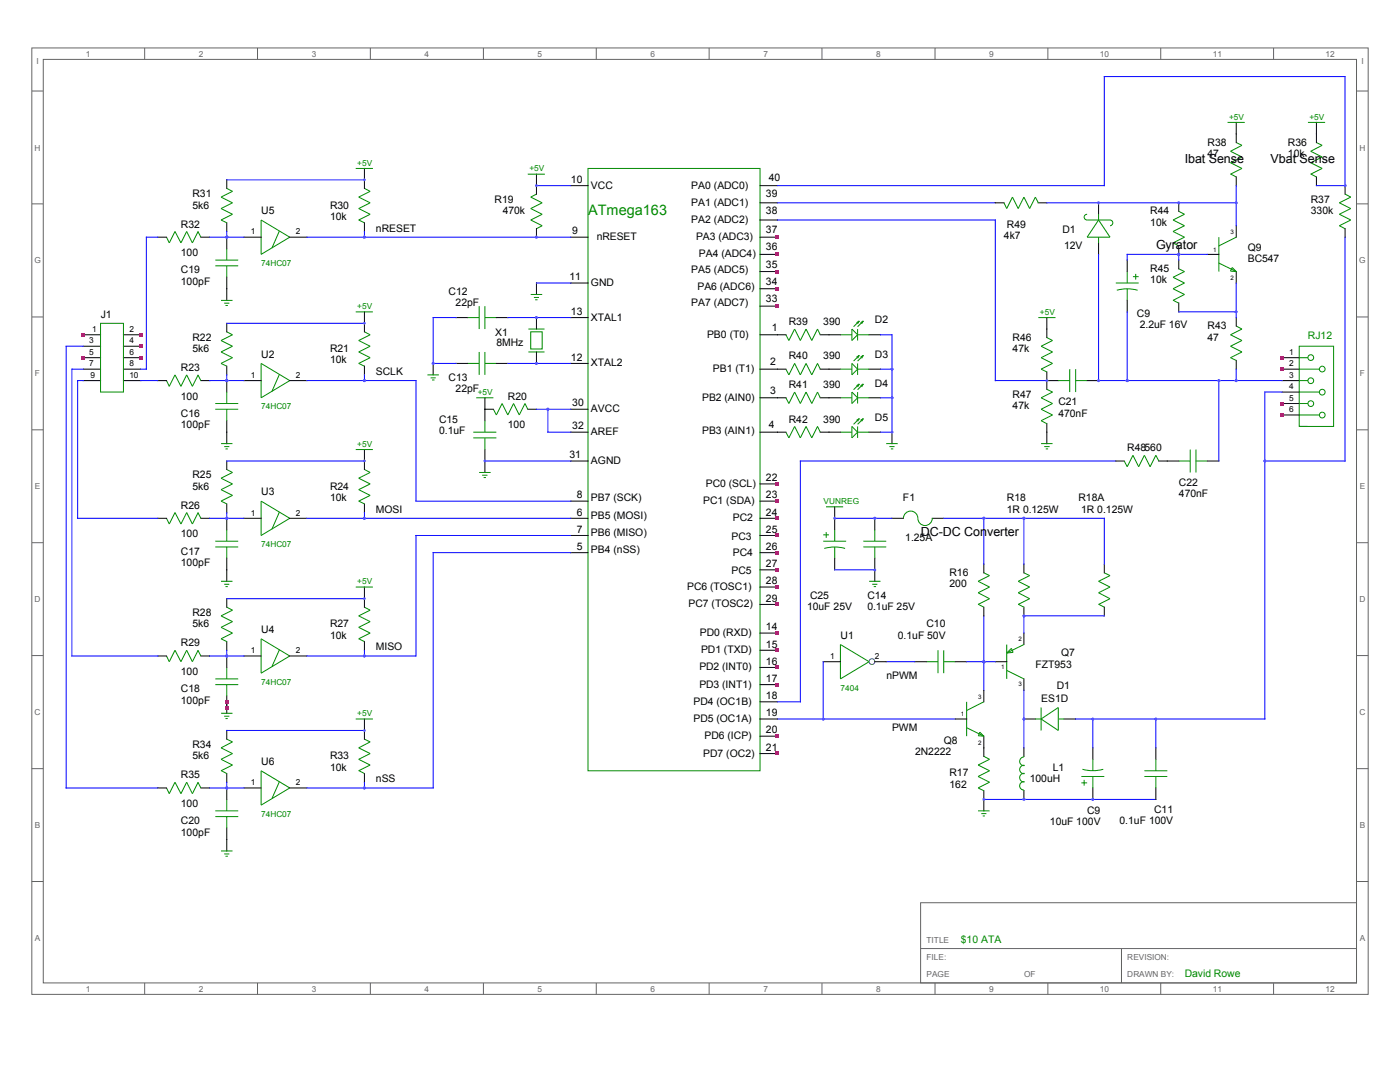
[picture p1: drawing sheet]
<svg xmlns="http://www.w3.org/2000/svg" width="279mm" height="216mm" viewBox="0 0 279 216" stroke-linecap="round" stroke-linejoin="round" font-family="sans-serif">
<g fill="none" stroke="#656565" stroke-width=".2">
<path d="M6.3 9.6h266.7v188.8h-266.7zM6.3 18.2h2.3M8.6 11.9h262.1v184.2h-262.1zM28.9 9.6v2.3M51.4 9.6v2.3M73.9 9.6v2.3M96.5 9.6v2.3M119 9.6v2.3M141.5 9.6v2.3M164 9.6v2.3M186.6 9.6v2.3M209.1 9.6v2.3"/>
<path d="M231.6 9.6v2.3M254.2 9.6v2.3M270.7 18.2h2.3M6.3 40.7h2.3M270.7 40.7h2.3M6.3 63.2h2.3M270.7 63.2h2.3M6.3 85.8h2.3M270.7 85.8h2.3M6.3 108.3h2.3M270.7 108.3h2.3M6.3 130.8h2.3"/>
<path d="M270.7 130.8h2.3M6.3 153.4h2.3M270.7 153.4h2.3M6.3 175.9h2.3M270.7 175.9h2.3M28.9 196.1v2.3M51.4 196.1v2.3M73.9 196.1v2.3M96.5 196.1v2.3M119 196.1v2.3M141.5 196.1v2.3M164 196.1v2.3"/>
<path d="M183.7 180.1h87v16h-87zM183.7 189.3h87M186.6 196.1v2.3M209.1 196.1v2.3M223.8 189.3v6.8M231.6 196.1v2.3M254.2 196.1v2.3"/>
</g>
<g fill="none" stroke="#008b00" stroke-width=".2">
<path d="M45.3 37.6l1.1 .6-2.3 1.1 2.3 1.2-2.3 1.1 2.3 1.2-2.3 1.1 1.2 .5M71 33.6h3.4M72.7 37.6l1.2 .6-2.3 1.1 2.3 1.2-2.3 1.1 2.3 1.2-2.3 1.1 1.1 .5M105.3 34.8h3.5M107.1 38.7l-1.2 .6 2.3 1.2-2.3 1.1 2.3 1.2-2.3 1.1 2.3 1.1-1.1 .6M117.3 33.6h34.4v120.2h-34.4zM245 24.4h3.4M245.6 34.7l1.1 .6M246.7 28.4l1.2 .6-2.3 1.2 2.3 1.1-2.3 1.2 2.3 1.1-2.3 1.2M261 24.4h3.5M261.6 34.7l1.1 .6M262.7 28.4l1.2 .6-2.3 1.2 2.3 1.1-2.3 1.2 2.3 1.1-2.3 1.2"/>
<path d="M268.4 38.7l1.2 .6-2.3 1.2 2.3 1.1-2.3 1.2 2.3 1.1-2.3 1.1 1.1 .6M33.2 47.3l.6 1.2 1.1-2.3 1.2 2.3 1.2-2.3 1.1 2.3 1.1-2.3 .6 1.1M43 51.9h4.5M43 53h4.5M44.1 59.9h2.3M45.3 49.6v2.3M45.3 53v2.3M52.1 43.9l5.7 3.4-5.7 3.5zM55.8 46.1l-1.5 3.4M105.9 58.8h2.3M106.6 59.4h1M106.8 59.8h.5"/>
<path d="M200.4 40.5l.5 1.1 1.2-2.3 1.1 2.3 1.1-2.3 1.2 2.3 1.1-2.3 .6 1.2M217 42.8a.57 .57 0 0 0-.6 .5 .57 .57 0 0 0 .6 .6h4.5a.57 .57 0 0 1 .6 .6 .57 .57 0 0 1-.6 .5M219.2 43.9l2.3 3.4h-4.5zM219.2 42.8v1.1M219.2 47.3v1.2M222.7 56.5h4.5M222.9 57.9l1.8-.3 2.3 .3M225 54.2v2.3M225 57.6v2.3M226.1 55.2h1.1M226.7 54.7v1.1M235.2 42.2l1.2 .6-2.3 1.1 2.3 1.1-2.3 1.2 2.3 1.1-2.3 1.2 1.1 .6"/>
<path d="M235.2 53.6l1.2 .6-2.3 1.1 2.3 1.2-2.3 1.1 2.3 1.2-2.3 1.1 1.1 .6M243.2 47.3v6.9M243.2 52.5l3.5 1.7M245.9 53.4l.8 .8-1.1-.1zM246.7 47.3l-3.5 1.8M20.1 64.5h4.5v13.7h-4.5zM33.2 75.9l.6 1.2 1.1-2.3 1.2 2.3 1.2-2.3 1.1 2.3 1.1-2.3 .6 1.1M44.7 60.5h1.1M45 61h.5M45.3 66.2l1.1 .6-2.3 1.1 2.3 1.2-2.3 1.1 2.3 1.2-2.3 1.1 1.2 .6M45.3 78.2v2.3M52.1 72.5l5.7 3.4-5.7 3.5z"/>
<path d="M55.8 74.7l-1.5 3.4M71 62.2h3.4M72.7 66.2l1.2 .6-2.3 1.1 2.3 1.2-2.3 1.1 2.3 1.2-2.3 1.1 1.1 .6M85.3 74.8h2.3M85.9 75.4h1.1M86.2 75.8h.5M93.3 63.4h2.3M93.3 72.5h2.3M95 79.4h3.5M95.6 61.1v4.6M95.6 70.2v4.6M96.8 61.1v4.6"/>
<path d="M96.8 70.2v4.6M96.8 63.4h2.3M96.8 72.5h2.3M105.5 70.2h3.2M105.5 65.7h3.2M105.9 66.2h2.3v3.4h-2.3zM156.8 66.8l.6 1.1 1.2-2.2 1.1 2.2 1.2-2.2 1.1 2.2 1.2-2.2 .5 1.1M156.8 73.7l.6 1.1 1.2-2.3 1.1 2.3 1.2-2.3 1.1 2.3 1.2-2.3 .5 1.2M156.8 79.4l.6 1.1 1.2-2.3 1.1 2.3 1.2-2.3 1.1 2.3 1.2-2.3 .5 1.2M167.7 79.4h2.3M167.7 73.7h2.3M167.7 66.8h2.3"/>
<path d="M170 65.7l1.2 1.1-1.2 1.1zM170 72.5l1.2 1.2-1.2 1.1zM170 78.2l1.2 1.2-1.2 1.1zM171.2 79.4h2.2M171.2 73.7h2.2M171.2 65.7v2.2M171.2 72.5v2.3M171.2 78.2v2.3M171.2 66.8h2.2M171.5 64.1l-1.2 1.1M171.5 64.1l-.6 .3M171.5 64.1l-.3 .5"/>
<path d="M171.5 70.9l-1.2 1.2M171.5 70.9l-.6 .3M171.5 70.9l-.3 .6M171.5 76.6l-1.2 1.2M171.5 76.6l-.6 .4M171.5 76.6l-.3 .6M172.3 64.1l-1.1 1.1M172.3 64.1l-.6 .3M172.3 64.1l-.3 .5M172.3 70.9l-1.1 1.2M172.3 70.9l-.6 .3M172.3 70.9l-.3 .6"/>
<path d="M172.3 76.6l-1.1 1.2M172.3 76.6l-.6 .4M172.3 76.6l-.3 .6M207.2 63.4h3.5M208.9 67.4l1.2 .5-2.3 1.2 2.3 1.1-2.3 1.2 2.3 1.1-2.3 1.2 1.1 .5M208.9 77.7l1.2 .5-2.3 1.2 2.3 1.1-2.3 1.2 2.3 1.1-2.3 1.1 1.1 .6M211.2 75.9h2.3M213.5 73.7v4.5M214.7 75.9h2.3M214.7 73.7v4.5M246.7 65.1l1.2 .6-2.3 1.1 2.3 1.1-2.3 1.2 2.3 1.1-2.3 1.2 1.1 .5M259.3 69.1h6.8v16h-6.8z"/>
<path d="M259.3 71.4h1.7M259.3 73.7h4M259.3 75.9h1.7M259.3 78.2h4M43 80.5h4.5M43 81.7h4.5M44.1 88.5h2.3M44.7 89.1h1.1M45 89.6h.5M45.3 81.7v2.2M45.3 93.7l1.1 .6-2.3 1.1 2.3 1.2-2.3 1.1 2.3 1.1-2.3 1.2 1.2 .5M52.1 100l5.7 3.4-5.7 3.4z"/>
<path d="M71 89.7h3.4M72.7 93.7l1.2 .6-2.3 1.1 2.3 1.2-2.3 1.1 2.3 1.1-2.3 1.2 1.1 .5M94.4 86.2h4.7M94.4 87.4h4.7M95.6 94.3h2.3M96.2 94.8h1.1M96.5 95.3h.5M96.8 83.9v2.3M96.8 87.4v2.3M98.5 81.7l.6 1.1 1.1-2.3 1.1 2.3 1.2-2.3 1.1 2.3 1.2-2.3 .5 1.2M156.8 86.2l.6 1.2 1.2-2.3 1.1 2.3 1.2-2.3 1.1 2.3 1.2-2.3 .5 1.1M167.7 86.2h2.3"/>
<path d="M170 85.1l1.2 1.1-1.2 1.2zM171.2 86.2h2.2M171.2 85.1v2.3M171.5 83.5l-1.2 1.2M171.5 83.5l-.6 .4M171.5 83.5l-.3 .6M172.3 83.5l-1.1 1.2M172.3 83.5l-.6 .4M172.3 83.5l-.3 .6M176.9 88.5h2.3M177.5 89.1h1M177.8 89.6h.5"/>
<path d="M207.8 88.5h2.3M208.4 89.1h1.1M208.7 89.6h.5M224.4 92l.6 1.1 1.1-2.3 1.1 2.3 1.2-2.3 1.1 2.3 1.2-2.3 .6 1.2M235.2 92h2.3M237.5 89.7v4.6M238.7 89.7v4.6M238.7 92h2.3M259.3 80.5h1.7M259.3 82.8h4M259.3 85.1h1.7M33.2 103.4l.6 1.2 1.1-2.3 1.2 2.3 1.2-2.3 1.1 2.3 1.1-2.3 .6 1.1"/>
<path d="M43 109.1h4.5M43 108h4.5M44.1 116h2.3M44.7 116.6h1.1M45 117.1h.5M45.3 105.7v2.3M45.3 109.1v2.3M55.8 102.2l-1.5 3.4M71 117.1h3.4M164.3 108h4.6M164.3 106.7h1.1M164.5 109.4l1.8-.2 2.4 .2"/>
<path d="M164.8 101.1h3.5M164.9 106.2v1.1M166.6 105.7v2.3M166.6 109.1v2.3M172.3 109.1h4.6M172.3 108h4.6M173.4 116h2.3M174.1 116.6h1M174.4 117.1h.4M174.6 105.7v2.3M174.6 109.1v2.3M180.3 103.4a1.44 1.44 0 0 1 1.4-1.4 1.44 1.44 0 0 1 1.5 1.4 1.44 1.44 0 0 0 1.4 1.5 1.44 1.44 0 0 0 1.5-1.5"/>
<path d="M196.3 114.3l1.2 .6-2.3 1.1 2.3 1.1-2.3 1.2 2.3 1.2-2.3 1.1M204.3 114.3l1.2 .6-2.3 1.1 2.3 1.1-2.3 1.2 2.3 1.2-2.3 1.1M220.4 114.3l1.1 .6-2.3 1.1 2.3 1.1-2.3 1.2 2.3 1.2-2.3 1.1M33.2 130.9l.6 1.1 1.1-2.2 1.2 2.2 1.2-2.2 1.1 2.2 1.1-2.2 .6 1.1M43 135.5h4.5M43 136.6h4.5M45.3 133.2v2.3M45.3 136.6v2.3M45.3 121.2l1.1 .6-2.3 1.1 2.3 1.1-2.3 1.2 2.3 1.1-2.3 1.2 1.2 .5M52.1 127.5l5.7 3.4-5.7 3.4zM55.8 129.7l-1.5 3.3M72.7 121.2l1.2 .6-2.3 1.1 2.3 1.1-2.3 1.2 2.3 1.1-2.3 1.2 1.1 .5"/>
<path d="M167.7 128.6l5.7 3.4-5.7 3.5zM184.9 132h2.3M187.2 129.8v4.5M188.3 129.8v4.5M188.3 132h2.3M195.2 120.6l1.1 .6M200.9 128.6v6.9M200.9 133.8l3.4 1.7M201.8 129.4l.4 .8-1.3 .1zM203.2 120.6l1.1 .6M204.3 128.6l-3.4 1.7M219.2 120.6l1.2 .6"/>
<path d="M33.2 157.2l.6 1.2 1.1-2.3 1.2 2.3 1.2-2.3 1.1 2.3 1.1-2.3 .6 1.1M44.1 153.8l1.2 .5M44.1 142.3h2.3M44.7 142.9h1.1M45 143.4h.5M45.3 159.5v2.3M45.3 147.5l1.1 .5-2.3 1.2 2.3 1.2-2.3 1.1 2.3 1.2-2.3 1.1M52.1 153.8l5.7 3.4-5.7 3.5zM55.8 156l-1.5 3.3M71 143.5h3.4M71.6 153.8l1.1 .5M72.7 147.5l1.2 .5-2.3 1.2 2.3 1.2-2.3 1.1 2.3 1.2-2.3 1.1"/>
<path d="M192.9 140v6.9M192.9 145.2l3.4 1.7M195.5 146.1l.8 .8-1.1-.1zM196.3 150.9l1.2 .6-2.3 1.2 2.3 1.1-2.3 1.1 2.3 1.2-2.3 1.1 1.1 .6M196.3 140l-3.4 1.8M204.3 150.9v.1a.85 .85 0 0 0-.8 .9 .85 .85 0 0 0 .9 .8 .81 .81 0 0 0-.9 .8 .81 .81 0 0 0 .9 .8 .83 .83 0 0 0-.9 .9 .83 .83 0 0 0 .9 .8 .83 .83 0 0 0-.9 .8 .83 .83 0 0 0 .8 .8v.2M206.6 143.5h1.2M207.8 143.5l3.4-2.3v4.6zM207.8 141.2v4.6M211.2 143.5h1.1M215.8 154.9h4.6M215.8 156.2h1.2"/>
<path d="M216 153.5l2.4 .3 1.8-.3M216.4 155.6v1.2M218.1 151.5v2.3M218.1 154.9v2.3M228.4 154.9h4.6M228.4 153.8h4.6M230.7 151.5v2.3M230.7 154.9v2.3M43 161.8h4.5M43 162.9h4.5M44.1 169.8h2.3M44.7 170.4h1.1"/>
<path d="M45 170.9h.5M45.3 162.9v2.3M195.2 161.8h2.3M195.8 162.3h1M196.1 162.8h.5"/>
<circle cx="261.6" cy="76" r=".57"/>
<circle cx="261.6" cy="71.4" r=".57"/>
<circle cx="263.9" cy="78.3" r=".57"/>
<circle cx="263.9" cy="73.6" r=".57"/>
<circle cx="261.6" cy="80.5" r=".57"/>
<circle cx="263.9" cy="82.8" r=".57"/>
</g>
<g fill="none" stroke="#000" stroke-width=".2">
<path d="M45.3 35.9v1.7M72.7 33.6v4M107.1 34.8v4M113.9 37h3.4M151.7 37h3.5M246.7 24.4v4M246.7 35.3v1.7M262.7 24.4v4M262.7 35.3v1.7M268.4 37v1.7M31.5 47.3h1.7M40.1 47.3h1.7"/>
<path d="M45.3 44.4v1.8M45.3 47.3v2.3M45.3 55.3v4.6M48.7 47.3h3.4M57.8 47.3h3.5M72.7 44.4v1.8M107.1 45.6v1.7M107.1 56.5v2.3M113.9 47.3h3.4M113.9 56.5h3.4M151.7 47.3h3.5M151.7 40.5h3.5"/>
<path d="M151.7 43.9h3.5M151.7 50.8h3.5M151.7 54.2h3.5M151.7 57.6h3.5M198.6 40.5h1.8M207.2 40.5h1.7M219.2 40.5v2.3M219.2 48.5v2.3M225 51.9v2.3M225 59.9v2.3M235.2 40.5v1.7M235.2 49v1.8"/>
<path d="M235.2 51.9v1.7M241 50.8h2.2M246.7 45v2.3M246.7 54.2v2.3M268.4 45.6v1.7M16.6 66.8h3.5M16.6 73.7h3.5M16.6 75.9h3.5M16.6 69.1h3.5M16.6 71.4h3.5M24.6 66.8h3.5M24.6 73.7h3.5"/>
<path d="M24.6 75.9h3.5M24.6 69.1h3.5M24.6 71.4h3.5M31.5 75.9h1.7M40.1 75.9h1.7M45.3 64.5v1.7M45.3 73.1v1.7M45.3 75.9v2.3M48.7 75.9h3.4M57.8 75.9h3.5M72.7 62.2v4M72.7 73.1v1.7"/>
<path d="M86.4 72.5v2.3M91 63.4h2.3M91 72.5h2.3M96.8 79.4v4.5M99.1 63.4h2.2M99.1 72.5h2.2M107.1 63.4v2.3M107.1 70.2v2.3M113.9 63.4h3.4M113.9 72.5h3.4M151.7 61.1h3.5M151.7 66.8h5.1"/>
<path d="M151.7 73.7h5.1M151.7 79.4h5.1M163.7 66.8h4M163.7 73.7h4M163.7 79.4h4M173.4 66.8h2.3M173.4 73.7h2.3M173.4 79.4h2.3M208.9 75.9h2.3M208.9 63.4v4M208.9 74.2v3.5M217 75.9h2.2"/>
<path d="M235.2 60.5v1.7M246.7 63.4v1.7M246.7 71.9v1.8M255.9 73.7h3.4M255.9 75.9h3.4M255.9 71.4h3.4M255.9 78.2h3.4M45.3 83.9v4.6M45.3 92v1.7M72.7 89.7v4M96.8 81.7h1.7M96.8 89.7v4.6"/>
<path d="M105.3 81.7h1.8M113.9 81.7h3.4M113.9 86.2h3.4M113.9 92h3.4M113.9 100h3.4M151.7 86.2h5.1M151.7 100h3.5M151.7 96.6h3.5M163.7 86.2h4M173.4 86.2h2.3M178 86.2v2.3M208.9 84.5v4"/>
<path d="M222.7 92h1.7M231.2 92h4M241 92h2.2M255.9 80.5h3.4M255.9 82.8h3.4M31.5 103.4h1.7M40.1 103.4h1.7M45.3 100.5v1.8M45.3 103.4v2.3M45.3 111.4v4.6M45.3 119.5v1.7M48.7 103.4h3.4"/>
<path d="M57.8 103.4h3.5M72.7 100.5v1.8M72.7 117.1v4.1M113.9 103.4h3.4M113.9 110.3h3.4M113.9 106.8h3.4M151.7 103.4h3.5M151.7 110.3h3.5M151.7 106.8h3.5M151.7 113.7h3.5M151.7 117.1h3.5M166.6 101.1v4.6"/>
<path d="M166.6 111.4v2.3M174.6 103.4v2.3M174.6 111.4v4.6M178 103.4h2.3M186.1 103.4h2.2M196.3 112.6v1.7M204.3 112.6v1.7M220.4 112.6v1.7M31.5 130.9h1.7M40.1 130.9h1.7M45.3 128v1.8M45.3 130.9v2.3"/>
<path d="M45.3 138.9v3.4M48.7 130.9h3.4M57.8 130.9h3.5M72.7 128v1.8M151.7 120.6h3.5M151.7 126.3h3.5M151.7 129.8h3.5M151.7 133.2h3.5M151.7 136.6h3.5M164.3 132h3.4M174.6 132h2.3M182.6 132h2.3"/>
<path d="M190.6 132h2.3M196.3 121.2v1.7M196.3 137.8v2.2M198.6 132h2.3M204.3 121.2v1.7M204.3 126.3v2.3M204.3 135.5v2.3M220.4 121.2v1.7M31.5 157.2h1.7M40.1 157.2h1.7M45.3 145.8v1.7M45.3 154.3v1.8"/>
<path d="M45.3 157.2v2.3M48.7 157.2h3.4M57.8 157.2h3.5M72.7 143.5v4M72.7 154.3v1.8M151.7 143.5h3.5M151.7 140h3.5M151.7 146.9h3.5M151.7 150.4h3.5M190.6 143.5h2.3M196.3 146.9v4M196.3 157.8v4"/>
<path d="M204.3 149.2v1.7M204.3 157.8v1.7M204.3 143.5h2.3M212.3 143.5h2.4M218.1 149.2v2.3M218.1 157.2v2.3M230.7 149.2v2.3M230.7 157.2v2.3M45.3 165.2v4.6"/>
</g>
<g fill="none" stroke="#00f" stroke-width=".2">
<path d="M45.3 35.9h27.4M107.1 37h6.8M155.2 37h65.2v-21.7h48v21.7h-5.7M246.7 37v8M31.5 47.3h-2.3v26.4h-1.1M41.8 47.3h6.9M45.3 46.2v1.1M61.3 47.3h52.6M72.7 46.2v1.1M107.1 56.5h6.8M155.2 43.9h43.4v32h10.3M155.2 40.5h43.4"/>
<path d="M208.9 40.5h37.8M219.2 50.8v25.1h36.7M235.2 50.8v1.1M241 50.8h-16v1.1M246.7 56.5v6.9M268.4 47.3v44.7h-16M16.6 75.9h-1.1v27.5h16M16.6 73.7h-2.2v57.2h17.1M16.6 69.1h-3.4v88.1h18.3M28.1 75.9h3.4M41.8 75.9h6.9M45.3 74.8v1.1"/>
<path d="M45.3 64.5h27.4M61.3 75.9h21.7v24.1h30.9M72.7 74.8v1.1M91 63.4h-4.6v9.1h4.6M101.3 63.4h12.6M101.3 72.5h12.6M175.7 66.8h2.3v19.4h-2.3M175.7 73.7h2.3M175.7 79.4h2.3M225 62.2v13.7M235.2 62.2h11.5M243.2 75.9v16.1"/>
<path d="M246.7 73.7v2.2M255.9 78.2h-3.5v65.3h-37.7M45.3 92h27.4M96.8 92h17.1M107.1 81.7h6.8M109.3 81.7v4.5h4.6M222.7 92h-63v48h-4.5M41.8 103.4h6.9M45.3 102.3v1.1M45.3 119.5h27.4M61.3 103.4h52.6M72.7 102.3v1.1"/>
<path d="M113.9 110.3h-27.5v46.9h-25.1M113.9 106.8h-30.9v24.1h-21.7M166.6 103.4h11.4M166.6 113.7h8M188.3 103.4h32.1v9.2M196.3 103.4v9.2M204.3 103.4v9.2M41.8 130.9h6.9M45.3 129.8v1.1M72.7 129.8v1.1M164.3 132v11.5M176.9 132h5.7"/>
<path d="M192.9 132h5.7M196.3 122.9v14.9M204.3 137.8v11.4M220.4 122.9h-16.1v3.4M41.8 157.2h6.9M45.3 156.1v1.1M45.3 145.8h27.4M72.7 156.1v1.1M155.2 143.5h35.4M196.3 159.5h34.4M218.1 143.5v5.7M230.7 143.5v5.7"/>
</g>
<circle cx="174" cy="132" r=".57" fill="none" stroke="#008b8b" stroke-width=".2"/>
<g fill="#a020f0">
<circle cx="204.3" cy="159.5" r=".3"/>
<circle cx="204.4" cy="143.5" r=".29"/>
<circle cx="218.1" cy="159.5" r=".28"/>
<circle cx="174.6" cy="103.4" r=".3"/>
<circle cx="196.3" cy="159.5" r=".3"/>
<circle cx="218.1" cy="143.5" r=".27"/>
<circle cx="196.3" cy="132" r=".3"/>
<circle cx="164.3" cy="143.5" r=".29"/>
<circle cx="230.7" cy="143.5" r=".29"/>
</g>
<g fill="#f00">
<path d="M154.8 47h.7v.7h-.7z"/>
<path d="M154.8 50.4h.7v.7h-.7z"/>
<path d="M154.8 53.8h.7v.7h-.7z"/>
<path d="M154.8 57.3h.7v.7h-.7z"/>
<path d="M154.8 60.7h.7v.7h-.7z"/>
<path d="M154.8 96.2h.7v.7h-.7z"/>
<path d="M154.8 99.7h.7v.6h-.7z"/>
<path d="M154.8 103.1h.7v.7h-.7z"/>
<path d="M154.8 106.5h.7v.7h-.7z"/>
<path d="M154.8 109.9h.7v.7h-.7z"/>
<path d="M154.8 113.4h.7v.6h-.7z"/>
<path d="M154.8 116.8h.7v.7h-.7z"/>
<path d="M154.8 120.2h.7v.7h-.7z"/>
<path d="M154.8 126h.7v.7h-.7z"/>
<path d="M154.8 129.4h.7v.7h-.7z"/>
<path d="M154.8 132.8h.7v.7h-.7z"/>
<path d="M154.8 136.3h.7v.6h-.7z"/>
<path d="M154.8 146.6h.7v.7h-.7z"/>
<path d="M154.8 150h.7v.7h-.7z"/>
</g>
<g fill="#a020f0">
<circle cx="174.6" cy="103.4" r=".3"/>
<circle cx="166.6" cy="103.4" r=".3"/>
<circle cx="174.6" cy="113.7" r=".29"/>
<circle cx="196.3" cy="103.4" r=".3"/>
<circle cx="164.3" cy="143.5" r=".29"/>
<circle cx="107.1" cy="72.5" r=".3"/>
<circle cx="107.1" cy="63.4" r=".29"/>
<circle cx="107.1" cy="47.3" r=".3"/>
<circle cx="86.4" cy="72.5" r=".3"/>
<circle cx="109.3" cy="81.7" r=".3"/>
<circle cx="96.8" cy="92" r=".28"/>
<circle cx="107.1" cy="37" r=".3"/>
<circle cx="45.3" cy="75.9" r=".3"/>
<circle cx="72.7" cy="75.9" r=".3"/>
<circle cx="72.7" cy="64.5" r=".29"/>
<circle cx="45.3" cy="103.4" r=".3"/>
<circle cx="72.7" cy="103.4" r=".3"/>
<circle cx="72.7" cy="92" r=".29"/>
<circle cx="45.3" cy="130.9" r=".3"/>
</g>
<path d="M44.9 140.8h.7v.7h-.7z" fill="#f00"/>
<g fill="#a020f0">
<circle cx="45.3" cy="130.9" r=".3"/>
<circle cx="72.7" cy="130.9" r=".3"/>
<circle cx="72.7" cy="119.4" r=".29"/>
<circle cx="45.3" cy="47.3" r=".3"/>
<circle cx="107.1" cy="47.3" r=".3"/>
<circle cx="72.7" cy="47.3" r=".3"/>
<circle cx="72.7" cy="35.9" r=".29"/>
</g>
<g fill="#f00">
<path d="M27.7 66.5h.7v.6h-.7z"/>
<path d="M27.7 68.7h.7v.7h-.7z"/>
<path d="M16.3 66.5h.7v.6h-.7z"/>
<path d="M16.3 71h.7v.7h-.7z"/>
<path d="M27.7 71h.7v.7h-.7z"/>
</g>
<g fill="#a020f0">
<circle cx="72.7" cy="75.9" r=".3"/>
<circle cx="72.7" cy="103.4" r=".3"/>
<circle cx="72.7" cy="130.9" r=".3"/>
<circle cx="45.3" cy="157.2" r=".3"/>
<circle cx="72.7" cy="157.2" r=".3"/>
<circle cx="72.7" cy="145.8" r=".29"/>
</g>
<path d="M44.9 139.7h.7v.7h-.7z" fill="#f00"/>
<g fill="#a020f0">
<circle cx="72.7" cy="157.2" r=".3"/>
<circle cx="204.4" cy="122.9" r=".29"/>
<circle cx="196.3" cy="103.4" r=".3"/>
<circle cx="204.3" cy="103.4" r=".3"/>
</g>
<g fill="#f00">
<path d="M255.5 71h.7v.7h-.7z"/>
<path d="M255.5 73.3h.7v.7h-.7z"/>
<path d="M255.5 80.2h.7v.7h-.7z"/>
<path d="M255.5 82.5h.7v.6h-.7z"/>
</g>
<g fill="#a020f0">
<circle cx="178" cy="73.7" r=".29"/>
<circle cx="178" cy="79.4" r=".29"/>
<circle cx="178" cy="86.3" r=".28"/>
<circle cx="235.2" cy="40.5" r=".3"/>
<circle cx="235.2" cy="50.8" r=".3"/>
<circle cx="246.7" cy="62.2" r=".28"/>
<circle cx="225" cy="75.9" r=".3"/>
<circle cx="246.7" cy="75.9" r=".28"/>
<circle cx="243.3" cy="75.9" r=".29"/>
<circle cx="219.2" cy="75.9" r=".28"/>
<circle cx="218.1" cy="143.5" r=".27"/>
<circle cx="230.7" cy="143.5" r=".29"/>
<circle cx="252.4" cy="92" r=".29"/>
<circle cx="246.7" cy="40.5" r=".28"/>
<circle cx="268.4" cy="37" r=".29"/>
<circle cx="208.9" cy="75.9" r=".29"/>
<circle cx="219.2" cy="40.5" r=".28"/>
</g>
<text font-size="2.9" fill="#008b00" x="117.4" y="42.8">ATmega163</text>
<g font-size="2.5">
<text x="236.4" y="32.6">Ibat Sense</text>
<text x="253.6" y="32.6">Vbat Sense</text>
<text x="230.7" y="49.7">Gyrator</text>
<text x="183.8" y="106.9">DC-DC Converter</text>
</g>
<g font-size="2.1">
<text x="241" y="29">R38</text>
<text x="257" y="29">R36</text>
<text x="241" y="31.3">47</text>
<text x="257" y="31.3">10k</text>
<text x="38.4" y="39.3">R31</text>
<text x="38.4" y="41.6">5k6</text>
<text x="65.9" y="41.6">R30</text>
<text x="98.7" y="40.5">R19</text>
<text x="113.9" y="36.5">10</text>
<text x="117.9" y="37.6">VCC</text>
<text x="138" y="37.6">PA0 (ADC0)</text>
<text x="138" y="41.1">PA1 (ADC1)</text>
<text x="152.9" y="39.3">39</text>
<text x="153.4" y="36.2">40</text>
<text x="261.6" y="40.5">R37</text>
<text x="36.1" y="45.4">R32</text>
<text x="52.2" y="42.8">U5</text>
<text x="65.9" y="43.9">10k</text>
<text x="75" y="46.2">nRESET</text>
<text x="100.3" y="42.8">470k</text>
<text x="114.2" y="46.8">9</text>
<text x="119.1" y="47.9">nRESET</text>
<text x="138" y="44.5">PA2 (ADC2)</text>
<text x="138.9" y="47.9">PA3 (ADC3)</text>
<text x="152.9" y="42.8">38</text>
<text x="152.9" y="46.5">37</text>
<text x="200.4" y="47.7">4k7</text>
<text x="201" y="45.4">R49</text>
<text x="212" y="46.6">D1</text>
<text x="229.6" y="42.8">R44</text>
<text x="229.6" y="45.1">10k</text>
<text x="261.6" y="42.8">330k</text>
<text x="36.1" y="51.1">100</text>
<text x="139.5" y="51.4">PA4 (ADC4)</text>
<text x="152.9" y="49.9">36</text>
<text x="152.9" y="53.4">35</text>
<text x="212.4" y="49.7">12V</text>
<text x="249" y="52.3">BC547</text>
<text x="249" y="50">Q9</text>
<text x="36.1" y="56.9">100pF</text>
<text x="36.1" y="54.6">C19</text>
<text x="89.5" y="58.8">C12</text>
<text x="113.7" y="55.9">11</text>
<text x="117.9" y="57.1">GND</text>
<text x="138" y="54.6">PA5 (ADC5)</text>
<text x="139.2" y="58">PA6 (ADC6)</text>
<text x="152.9" y="56.8">34</text>
<text x="229.6" y="54.2">R45</text>
<text x="229.6" y="56.5">10k</text>
<text x="20.1" y="63.4">J1</text>
<text x="90.9" y="61.1">22pF</text>
<text x="113.9" y="62.8">13</text>
<text x="117.9" y="64">XTAL1</text>
<text x="138" y="61.1">PA7 (ADC7)</text>
<text x="152.9" y="60.2">33</text>
<text x="154" y="66">1</text>
<text x="157.4" y="64.9">R39</text>
<text x="164.3" y="64.9">390</text>
<text x="174.6" y="64.5">D2</text>
<text x="226.9" y="63.2">C9</text>
<text x="227.5" y="65.4">2.2uF 16V</text>
<text x="241" y="65.7">R43</text>
<text x="38.4" y="67.9">R22</text>
<text x="38.4" y="70.2">5k6</text>
<text x="52.2" y="71.4">U2</text>
<text x="65.9" y="70.2">R21</text>
<text x="98.8" y="67.1">X1</text>
<text x="99.1" y="69.1">8MHz</text>
<text x="113.9" y="72">12</text>
<text x="141.1" y="67.4">PB0 (T0)</text>
<text x="157.4" y="71.7">R40</text>
<text x="164.3" y="71.7">390</text>
<text x="174.6" y="71.4">D3</text>
<text x="202.1" y="67.9">R46</text>
<text x="202.1" y="70.2">47k</text>
<text x="241" y="67.9">47</text>
<text x="36.1" y="74">R23</text>
<text x="65.9" y="72.5">10k</text>
<text x="75" y="74.8">SCLK</text>
<text x="89.5" y="76">C13</text>
<text x="117.9" y="73.1">XTAL2</text>
<text x="142.3" y="74.3">PB1 (T1)</text>
<text x="153.7" y="72.8">2</text>
<text x="157.4" y="77.5">R41</text>
<text x="164.3" y="77.5">390</text>
<text x="174.6" y="77.1">D4</text>
<text x="36.1" y="79.8">100</text>
<text x="36.1" y="83.2">C16</text>
<text x="90.9" y="78.3">22pF</text>
<text x="101.3" y="79.8">R20</text>
<text x="114.2" y="81.1">30</text>
<text x="117.9" y="82.3">AVCC</text>
<text x="140.1" y="80">PB2 (AIN0)</text>
<text x="153.7" y="78.5">3</text>
<text x="174.6" y="84">D5</text>
<text x="202.1" y="79.4">R47</text>
<text x="202.1" y="81.7">47k</text>
<text x="211.2" y="83.2">470nF</text>
<text x="211.2" y="80.9">C21</text>
<text x="36.1" y="85.5">100pF</text>
<text x="87.6" y="86.6">0.1uF</text>
<text x="87.6" y="84.3">C15</text>
<text x="101.3" y="85.5">100</text>
<text x="114.2" y="85.7">32</text>
<text x="117.9" y="86.8">AREF</text>
<text x="140.1" y="86.6">PB3 (AIN1)</text>
<text x="153.5" y="85.4">4</text>
<text x="157.4" y="84.3">R42</text>
<text x="164.3" y="84.3">390</text>
<text x="38.4" y="95.4">R25</text>
<text x="113.7" y="91.4">31</text>
<text x="117.9" y="92.6">AGND</text>
<text x="225" y="90">R48560</text>
<text x="36.1" y="101.5">R26</text>
<text x="38.4" y="97.7">5k6</text>
<text x="52.2" y="98.8">U3</text>
<text x="65.9" y="97.7">R24</text>
<text x="65.9" y="100">10k</text>
<text x="115.1" y="99.4">8</text>
<text x="117.9" y="100">PB7 (SCK)</text>
<text x="140.3" y="100.6">PC1 (SDA)</text>
<text x="140.9" y="97.2">PC0 (SCL)</text>
<text x="152.9" y="96">22</text>
<text x="152.9" y="99.4">23</text>
<text x="180.2" y="100">F1</text>
<text x="201" y="100">R18</text>
<text x="215.2" y="100">R18A</text>
<text x="235.3" y="99.2">470nF</text>
<text x="235.3" y="96.9">C22</text>
<text x="36.1" y="107.2">100</text>
<text x="75" y="102.3">MOSI</text>
<text x="115.1" y="102.9">6</text>
<text x="115.1" y="106.3">7</text>
<text x="117.9" y="103.5">PB5 (MOSI)</text>
<text x="117.9" y="106.9">PB6 (MISO)</text>
<text x="146" y="107.7">PC3</text>
<text x="146.3" y="104">PC2</text>
<text x="152.9" y="102.9">24</text>
<text x="152.9" y="106.3">25</text>
<text x="201" y="102.3">1R 0.125W</text>
<text x="215.8" y="102.3">1R 0.125W</text>
<text x="36.1" y="112.9">100pF</text>
<text x="36.1" y="110.7">C17</text>
<text x="115.1" y="109.7">5</text>
<text x="117.9" y="110.3">PB4 (nSS)</text>
<text x="146.3" y="110.9">PC4</text>
<text x="152.9" y="109.7">26</text>
<text x="152.9" y="113.2">27</text>
<text x="180.7" y="108">1.25A</text>
<text x="137.2" y="117.8">PC6 (TOSC1)</text>
<text x="146" y="114.6">PC5</text>
<text x="152.9" y="116.6">28</text>
<text x="161.7" y="119.5">C25</text>
<text x="173.1" y="119.5">C14</text>
<text x="189.5" y="114.9">R16</text>
<text x="189.5" y="117.2">200</text>
<text x="38.4" y="122.9">R28</text>
<text x="38.4" y="125.2">5k6</text>
<text x="65.9" y="125.2">R27</text>
<text x="137.4" y="121.2">PC7 (TOSC2)</text>
<text x="152.9" y="120.1">29</text>
<text x="152.9" y="125.8">14</text>
<text x="161.1" y="121.8">10uF 25V</text>
<text x="173.1" y="121.8">0.1uF 25V</text>
<text x="184.9" y="125.2">C10</text>
<text x="36.1" y="128.9">R29</text>
<text x="52.2" y="126.3">U4</text>
<text x="65.9" y="127.5">10k</text>
<text x="75" y="129.8">MISO</text>
<text x="139.7" y="126.9">PD0 (RXD)</text>
<text x="139.9" y="130.3">PD1 (TXD)</text>
<text x="152.9" y="129.2">15</text>
<text x="167.7" y="127.5">U1</text>
<text x="179.2" y="127.5">0.1uF 50V</text>
<text x="211.8" y="130.9">Q7</text>
<text x="36.1" y="134.7">100</text>
<text x="139.6" y="133.8">PD2 (INT0)</text>
<text x="139.6" y="137.2">PD3 (INT1)</text>
<text x="152.9" y="132.6">16</text>
<text x="152.9" y="136.1">17</text>
<text x="176.9" y="135.5">nPWM</text>
<text x="206.7" y="133.2">FZT953</text>
<text x="210.9" y="137.5">D1</text>
<text x="36.1" y="140.4">100pF</text>
<text x="36.1" y="138.1">C18</text>
<text x="138.4" y="140.6">PD4 (OC1B)</text>
<text x="152.9" y="139.5">18</text>
<text x="152.9" y="142.9">19</text>
<text x="207.8" y="140.1">ES1D</text>
<text x="38.4" y="149.2">R34</text>
<text x="138.4" y="144.1">PD5 (OC1A)</text>
<text x="140.6" y="147.5">PD6 (ICP)</text>
<text x="152.9" y="146.3">20</text>
<text x="152.9" y="149.8">21</text>
<text x="178.1" y="145.8">PWM</text>
<text x="188.3" y="148.5">Q8</text>
<text x="36.1" y="155.3">R35</text>
<text x="38.4" y="151.5">5k6</text>
<text x="52.2" y="152.7">U6</text>
<text x="65.9" y="151.5">R33</text>
<text x="65.9" y="153.8">10k</text>
<text x="140.3" y="151">PD7 (OC2)</text>
<text x="182.6" y="150.7">2N2222</text>
<text x="189.5" y="154.9">R17</text>
<text x="210.1" y="153.8">L1</text>
<text x="36.1" y="161">100</text>
<text x="75" y="156.1">nSS</text>
<text x="189.5" y="157.2">162</text>
<text x="205.5" y="156.1">100uH</text>
<text x="36.1" y="166.8">100pF</text>
<text x="36.1" y="164.5">C20</text>
<text x="209.5" y="164.7">10uF 100V</text>
<text x="217" y="162.4">C9</text>
<text x="223.4" y="164.5">0.1uF 100V</text>
<text x="230.3" y="162.2">C11</text>
</g>
<g font-size="2.1" fill="#008b00">
<text x="261" y="67.7">RJ12</text>
<text x="191.8" y="188.1">$10 ATA</text>
<text x="236.4" y="195">David Rowe</text>
</g>
<g font-size="1.7" fill="#656565">
<text x="17.1" y="11.3">1</text>
<text x="39.7" y="11.3">2</text>
<text x="62.2" y="11.3">3</text>
<text x="84.8" y="11.3">4</text>
<text x="107.3" y="11.3">5</text>
<text x="129.8" y="11.3">6</text>
<text x="152.4" y="11.3">7</text>
<text x="174.9" y="11.3">8</text>
<text x="197.4" y="11.3">9</text>
<text x="219.5" y="11.3">10</text>
<text x="242" y="11.3">11</text>
<text x="264.5" y="11.3">12</text>
<text x="7.3" y="12.9">I</text>
<text x="271.7" y="12.9">I</text>
<text x="6.9" y="30.1">H</text>
<text x="271.3" y="30.1">H</text>
<text x="6.9" y="52.6">G</text>
<text x="271.3" y="52.6">G</text>
<text x="7" y="75.1">F</text>
<text x="271.4" y="75.1">F</text>
<text x="6.9" y="97.7">E</text>
<text x="271.4" y="97.7">E</text>
<text x="6.9" y="120.2">D</text>
<text x="271.3" y="120.2">D</text>
<text x="6.9" y="142.7">C</text>
<text x="271.3" y="142.7">C</text>
<text x="6.9" y="165.2">B</text>
<text x="271.4" y="165.2">B</text>
<text x="6.9" y="187.8">A</text>
<text x="184.9" y="191.6">FILE:</text>
<text x="184.9" y="188.1">TITLE</text>
<text x="225" y="191.6">REVISION:</text>
<text x="271.4" y="187.8">A</text>
<text x="17.1" y="197.9">1</text>
<text x="39.7" y="197.9">2</text>
<text x="62.2" y="197.9">3</text>
<text x="84.8" y="197.9">4</text>
<text x="107.3" y="197.9">5</text>
<text x="129.8" y="197.9">6</text>
<text x="152.4" y="197.9">7</text>
<text x="174.9" y="197.9">8</text>
<text x="184.9" y="195">PAGE</text>
<text x="197.4" y="197.9">9</text>
<text x="204.4" y="195">OF</text>
<text x="219.5" y="197.9">10</text>
<text x="225" y="195">DRAWN BY:</text>
<text x="242" y="197.9">11</text>
<text x="264.5" y="197.9">12</text>
</g>
<g font-size="1.7" fill="#008b00">
<text x="245.3" y="23.9">+5V</text>
<text x="261.3" y="23.9">+5V</text>
<text x="71.3" y="33.1">+5V</text>
<text x="105.7" y="34.2">+5V</text>
<text x="52.2" y="53.1">74HC07</text>
<text x="71.3" y="61.7">+5V</text>
<text x="207.5" y="62.8">+5V</text>
<text x="52.2" y="81.7">74HC07</text>
<text x="95.3" y="78.8">+5V</text>
<text x="71.3" y="89.2">+5V</text>
<text x="164.4" y="100.6">VUNREG</text>
<text x="52.2" y="109.2">74HC07</text>
<text x="71.3" y="116.6">+5V</text>
<text x="52.2" y="136.7">74HC07</text>
<text x="167.7" y="137.8">7404</text>
<text x="71.3" y="142.9">+5V</text>
<text x="52.2" y="163">74HC07</text>
</g>
<g font-size="1.7">
<text x="50.1" y="46.8">1</text>
<text x="59" y="46.8">2</text>
<text x="17.8" y="68.5">3</text>
<text x="17.8" y="70.8">5</text>
<text x="18.4" y="66.3">1</text>
<text x="25.8" y="66.3">2</text>
<text x="25.8" y="68.5">4</text>
<text x="25.8" y="70.8">6</text>
<text x="257.3" y="70.8">1</text>
<text x="17.8" y="73.1">7</text>
<text x="18" y="75.4">9</text>
<text x="25.8" y="75.4">10</text>
<text x="25.8" y="73.1">8</text>
<text x="50.1" y="75.4">1</text>
<text x="59" y="75.4">2</text>
<text x="257.3" y="73.1">2</text>
<text x="257.3" y="75.4">3</text>
<text x="257.3" y="77.7">4</text>
<text x="257.3" y="80">5</text>
<text x="257.3" y="82.3">6</text>
<text x="50.1" y="102.9">1</text>
<text x="59" y="102.9">2</text>
<text x="50.1" y="130.3">1</text>
<text x="59" y="130.3">2</text>
<text x="165.7" y="131.5">1</text>
<text x="174.6" y="131.5">2</text>
<text x="50.1" y="156.7">1</text>
<text x="59" y="156.7">2</text>
</g>
<g font-size="1.2">
<text x="245.6" y="46.8">3</text>
<text x="242.1" y="50.2">1</text>
<text x="245.6" y="55.9">2</text>
<text x="203.2" y="127.8">2</text>
<text x="199.8" y="133.5">1</text>
<text x="203.2" y="136.9">3</text>
<text x="191.8" y="142.9">1</text>
<text x="195.2" y="139.5">3</text>
<text x="195.2" y="148.7">2</text>
</g>
</svg>
